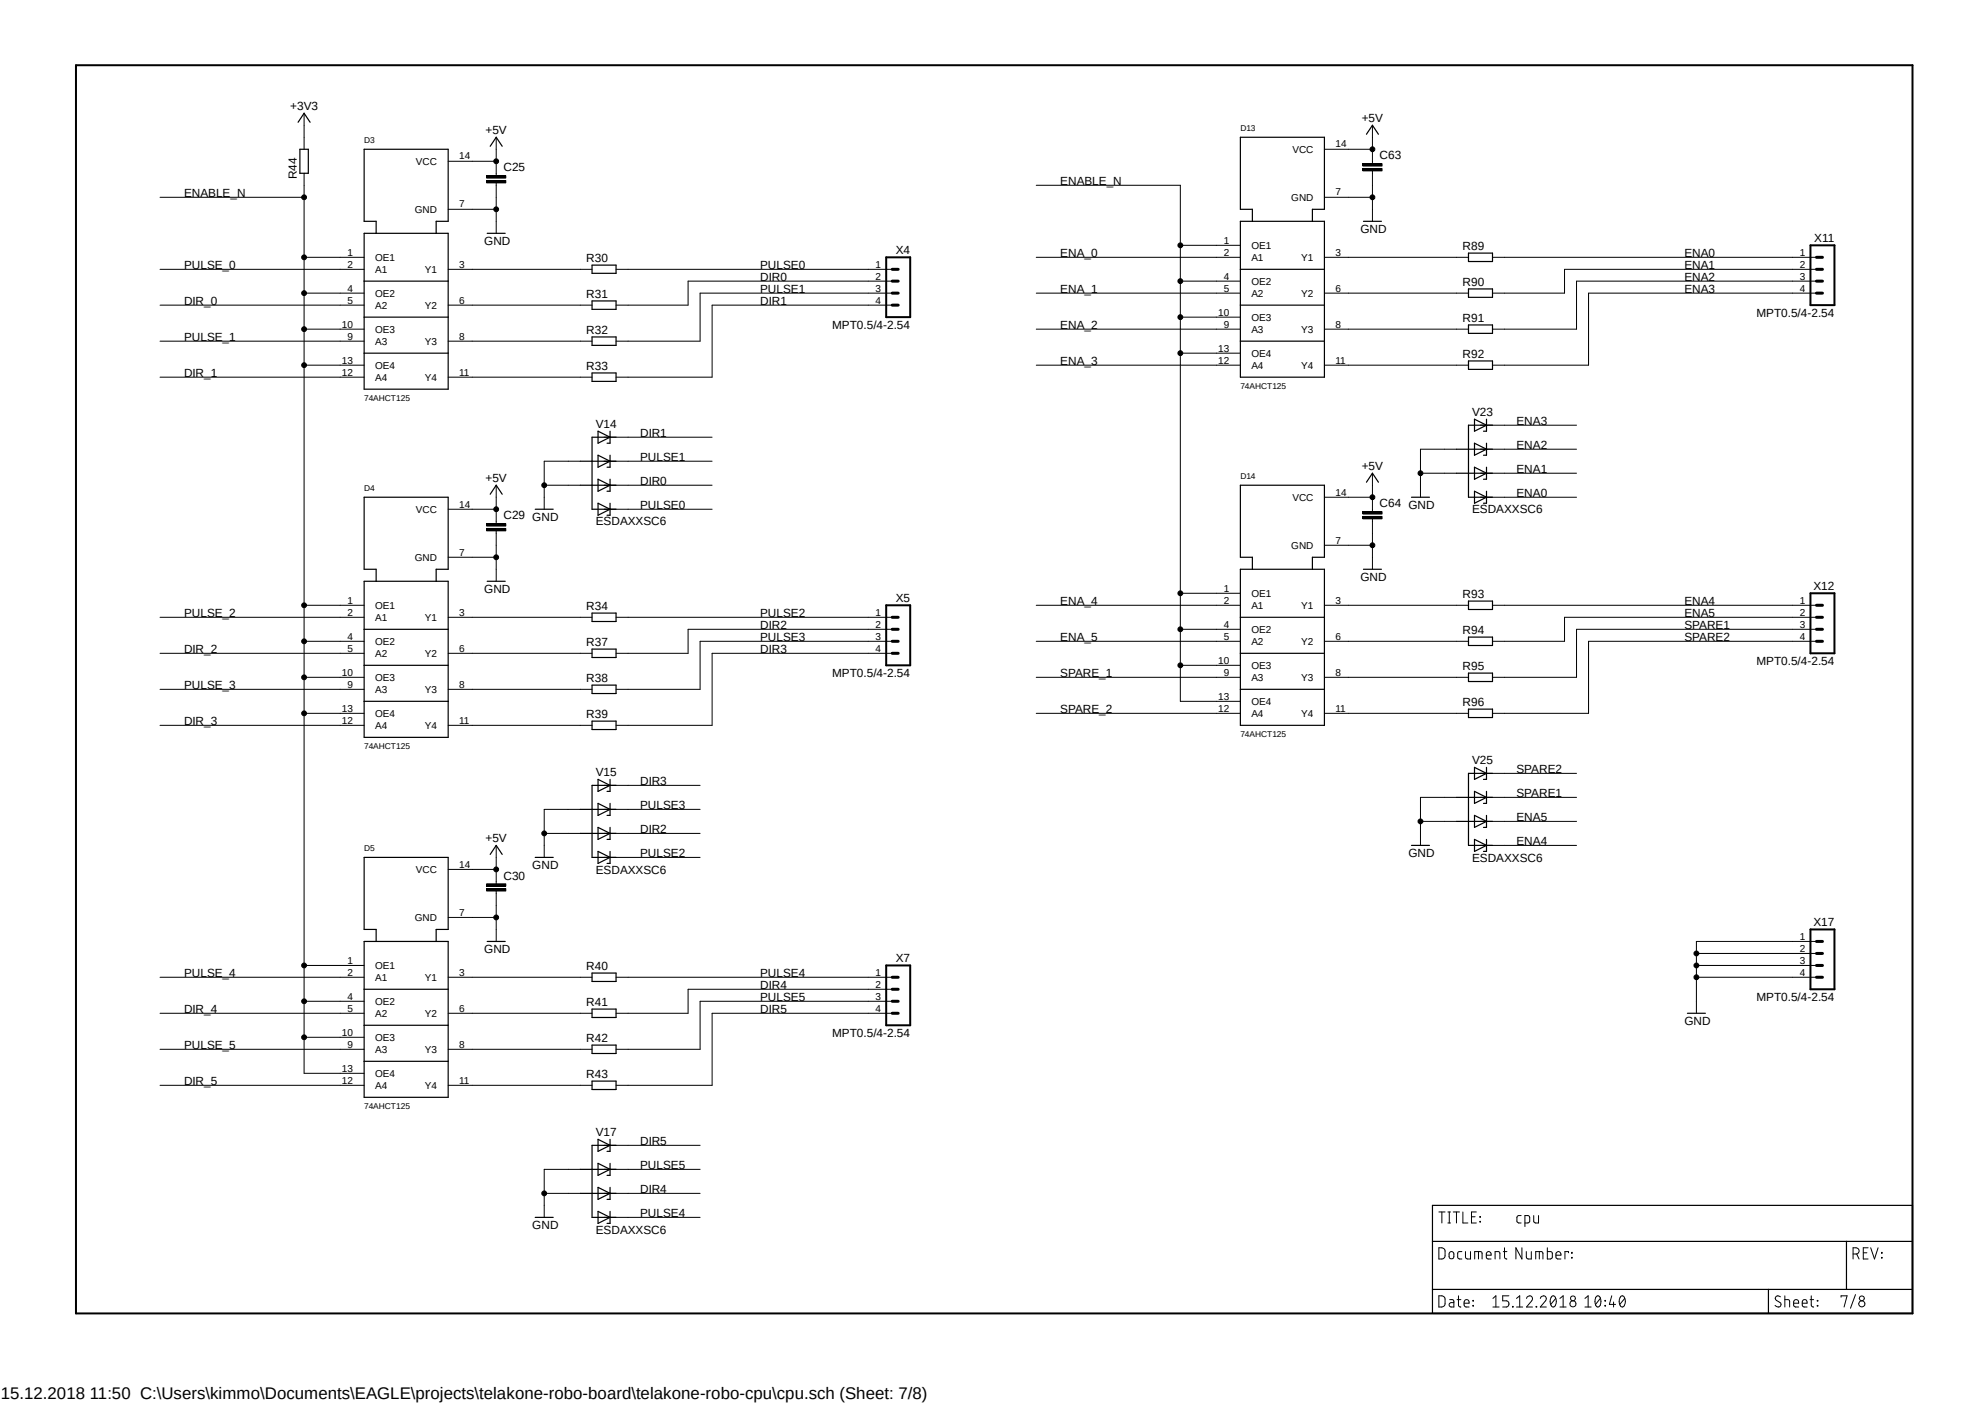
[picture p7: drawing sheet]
<svg xmlns="http://www.w3.org/2000/svg" width="420mm" height="297mm" viewBox="0 0 420 297" stroke-linecap="round" stroke-linejoin="round" font-family="sans-serif">
<path d="M15.6 13.5l389.3 264.9M404.9 13.5l-389.3 264.9" fill="none" stroke="#fff" stroke-width=".21"/>
<g fill="none" stroke="#000" stroke-width=".21">
<path d="M64.3 36.7v190.4h12.7M64.3 24v7.6M94.8 34.1h10.2M102.9 38.2h4.1v.5h-4.1zM102.9 37.2h4.1v.5h-4.1zM105 29v8.2M105 38.7v10.7M219.2 39.2h30.5v109.2h12.7M280.2 31.6h10.2M288.3 35.6h4.1v.6h-4.1zM288.3 34.6h4.1v.5h-4.1zM290.4 26.5v8.1"/>
<path d="M290.4 36.2v10.6M33.9 57h43.1M33.9 41.7h30.4M64.3 54.4h12.7M94.8 57h30.5M94.8 44.3h10.2M130.3 57h58.5M188.8 59.5h-43.2v5.1h-15.3M219.2 54.4h43.2M249.7 59.5h12.7M249.7 51.9h12.7M280.2 54.4h30.5"/>
<path d="M280.2 41.7h10.2M315.8 54.4h68.5M384.3 59.5h-50.8v10.1h-17.7M384.3 57h-53.3v5h-15.2M33.9 79.8h43.1M33.9 72.2h43.1M33.9 64.6h43.1M64.3 77.3h12.7M64.3 69.6h12.7M64.3 62h12.7M94.8 79.8h30.5M94.8 72.2h30.5"/>
<path d="M94.8 64.6h30.5M188.8 64.6h-38.1v15.2h-20.4M188.8 62h-40.7v10.2h-17.8M219.2 77.3h43.2M219.2 69.6h43.2M219.2 62h43.2M249.7 74.7h12.7M249.7 67.1h12.7M280.2 77.3h30.5M280.2 69.6h30.5M280.2 62h30.5M384.3 62h-48.2v15.3h-20.3"/>
<path d="M122.8 97.6h-7.7v10.1M127.8 97.6h22.9M127.8 92.5h22.9M308.1 95h-7.6v10.2M313.2 95h20.3M313.2 90h20.3M94.8 107.7h10.2M94.8 117.9h10.2M102.9 111.8h4.1v.5h-4.1zM102.9 110.8h4.1v.5h-4.1zM105 102.7v8.1M105 112.3v10.7"/>
<path d="M115.1 102.7h7.7M127.8 102.7h22.9M127.8 107.7h22.9M280.2 105.2h10.2M280.2 115.4h10.2M288.3 109.3h4.1v.5h-4.1zM288.3 108.2h4.1v.6h-4.1zM290.4 100.1v8.1M290.4 109.8v10.6M300.5 100.1h7.6M313.2 100.1h20.3M313.2 105.2h20.3"/>
<path d="M33.9 138.2h43.1M33.9 130.6h43.1M64.3 135.7h12.7M64.3 128.1h12.7M94.8 138.2h30.5M94.8 130.6h30.5M130.3 130.6h58.5M188.8 138.2h-38.1v15.3h-20.4M188.8 135.7h-40.7v10.1h-17.8M188.8 133.1h-43.2v5.1h-15.3M219.2 135.7h43.2M219.2 128.1h43.2"/>
<path d="M249.7 133.1h12.7M249.7 125.5h12.7M280.2 135.7h30.5M280.2 128.1h30.5M315.8 128.1h68.5M384.3 135.7h-48.2v15.2h-20.3M384.3 133.1h-50.8v10.2h-17.7M384.3 130.6h-53.3v5.1h-15.2M33.9 153.5h43.1M33.9 145.8h43.1M64.3 150.9h12.7M64.3 143.3h12.7"/>
<path d="M94.8 153.5h30.5M94.8 145.8h30.5M219.2 150.9h43.2M219.2 143.3h43.2M249.7 140.8h12.7M280.2 150.9h30.5M280.2 143.3h30.5M105 178.9v8.1M115.1 176.3h7.7M122.8 171.2h-7.7v10.2M127.8 171.2h20.3M127.8 176.3h20.3"/>
<path d="M127.8 166.2h20.3M300.5 173.8h7.6M308.1 168.7h-7.6v10.2M313.2 168.7h20.3M313.2 173.8h20.3M313.2 163.6h20.3M313.2 178.9h20.3M94.8 194.1h10.2M94.8 183.9h10.2M102.9 188h4.1v.5h-4.1zM102.9 187h4.1v.5h-4.1zM105 188.5v10.7"/>
<path d="M127.8 181.4h20.3M384.3 199.2h-25.4v15.2M33.9 214.4h43.1M33.9 206.8h43.1M64.3 219.5h12.7M64.3 211.8h12.7M64.3 204.3h12.7M94.8 214.4h30.5M94.8 206.8h30.5M130.3 206.8h58.5M188.8 214.4h-38.1v15.2h-20.4M188.8 211.8h-40.7v10.2h-17.8"/>
<path d="M188.8 209.3h-43.2v5.1h-15.3M358.9 206.8h25.4M358.9 204.3h25.4M358.9 201.7h25.4M33.9 229.6h43.1M33.9 222h43.1M94.8 229.6h30.5M94.8 222h30.5M115.1 252.5h7.7M122.8 247.4h-7.7v10.2M127.8 247.4h20.3M127.8 252.5h20.3"/>
<path d="M127.8 242.3h20.3M127.8 257.6h20.3M304.4 256.4h1.3M305 256.4v2.3M306.3 256.4h.6M306.3 258.7h.6M306.6 256.4v2.3M307.5 256.4h1.3M308.1 256.4v2.3M309.5 256.4v2.3h1M311.3 257.4h.8M312.3 256.4h-1v2.3h1"/>
<path d="M313.1 257.4l.1 .1zM313.1 258.4l.1 .1zM321.8 257.2h-.7l-.2 .4 .1 .9 .3 .2h.5M322.6 258.7h.6l.4-.2v-.9l-.2-.4h-.8v2.3M324.5 257.2v1.2l.4 .3h.6v-1.5M304.4 274.2a1.13 1.13 0 0 1 1.3 .4 1.96 1.96 0 0 1-.2 1.7l-.5 .2h-.6zM304.4 264a1.13 1.13 0 0 1 1.3 .4 1.96 1.96 0 0 1-.2 1.7l-.2 .2-.9 .1zM306.7 275h.7l.2 .3v1.2h-.6a.47 .47 0 0 1-.4-.4 .47 .47 0 0 1 .4-.5h.6M306.7 264.9a.5 .5 0 0 1 .6-.1 .5 .5 0 0 1 .3 .5v.5a.51 .51 0 0 1-.5 .5 .51 .51 0 0 1-.5-.5zM308.3 275h.8M308.6 274.2v2.1l.5 .2M309.3 264.8h-.7a1.36 1.36 0 0 0-.2 1.3l.4 .3h.5"/>
<path d="M309.7 275.7h1.1a.55 .55 0 0 0-.4-.7 .55 .55 0 0 0-.7 .5l.1 .8 .4 .2h.6M310 264.8l.1 1.3 .3 .3h.7v-1.6M311.6 275.1l.1 .2zM311.6 276.2l.1 .1zM312 266.4v-1.6h1.2l.3 .2 .1 1.4M312.8 264.8v1.6M314.4 265.6h1.1a.54 .54 0 0 0-.4-.8 .54 .54 0 0 0-.7 .5l.1 .8 .3 .3h.7M315.8 276.5h1.3M315.8 274.7l.7-.5v2.3M316.3 266.4v-1.6h.6l.4 .2v1.4M318 264.8h.8M318.3 264v2.1l.5 .3"/>
<path d="M319.2 274.2h-1.3v1h.8a.67 .67 0 0 1 .5 .7 .67 .67 0 0 1-.5 .6h-.8M320 276.4l.1 .1zM320.8 276.5h1.3M320.8 274.7l.7-.5v2.3M322 264v2.4l-1.3-2.4v2.4M322.9 264.8v1.3l.4 .3h.7v-1.6M322.9 274.7a.64 .64 0 0 1 1-.5 .64 .64 0 0 1 .2 1l-1.2 1.3h1.3M324.9 266.4v-1.6h1.1l.4 .2v1.4M325 276.4l.1 .1zM325.7 264.8v1.6M325.9 274.7a.64 .64 0 0 1 .9-.5 .64 .64 0 0 1 .2 1l-1.1 1.3h1.2M327.4 264v2.4h.6l.4-.3v-1.1l-.4-.2h-.6"/>
<path d="M328.2 274.3a.46 .46 0 0 1 .8 .2 1.42 1.42 0 0 1-.4 2 1.5 1.5 0 0 1-.4-2.2zM329.1 274.7l-1 1.3M329.2 265.6h1a.55 .55 0 0 0-.3-.8 .55 .55 0 0 0-.7 .5v.8l.4 .3h.6M330 276.5h1.3M330 274.7l.7-.5v2.3M331.8 265v-.2h-.7v1.6M332.5 266l.1 .1zM332.5 265l.1 .1zM335.3 276.5h1.3M335.3 274.7l.7-.5v2.3M337.7 274.3a.46 .46 0 0 1 .8 .2 1.51 1.51 0 0 1-.4 2 1.5 1.5 0 0 1-.4-2.2zM338.6 274.7l-1 1.3"/>
<path d="M339.5 276.2l.2 .1zM339.5 275.1l.2 .2zM341 274.2l-.5 1.8h1.3M341.4 275.5v1M342.8 274.3a.46 .46 0 0 1 .9 .2 1.46 1.46 0 0 1-.5 2 1.46 1.46 0 0 1-.4-2.2zM343.7 274.7l-1 1.3M376.7 274.4a.59 .59 0 0 0-.8-.2 .59 .59 0 0 0-.2 .8 1.79 1.79 0 0 1 1.1 1 .66 .66 0 0 1-.6 .6 .66 .66 0 0 1-.7-.4M377.6 275h.6l.4 .1v1.4M377.6 274.2v2.3M379.5 275.7h1a.55 .55 0 0 0-.4-.7 .55 .55 0 0 0-.6 .5v.8l.3 .2h.7M381.3 275.7h1a.54 .54 0 0 0-.3-.7 .54 .54 0 0 0-.7 .5v.8l.4 .2h.6M382.9 275h.8"/>
<path d="M383.2 274.2v2.1l.5 .2M384.5 276.2l.1 .1zM384.5 275.1l.1 .2zM389.5 274.4v-.2h1.3l-.7 2.3M392 265.3h.7a.66 .66 0 0 0 .6-.7 .66 .66 0 0 0-.6-.6h-.7v2.4M392.5 273.9l-1 2.9M392.8 265.3l.5 1.1M394.2 265h.8M395.2 264h-1v2.4h1M395.8 264l.8 2.4 .7-2.4M398 265l.2 .1zM398 266l.2 .1z"/>
<circle cx="105" cy="34.1" r=".51"/>
<circle cx="290.3" cy="31.6" r=".51"/>
<circle cx="64.3" cy="54.4" r=".51"/>
<circle cx="64.3" cy="41.7" r=".51"/>
<circle cx="105" cy="44.3" r=".51"/>
<circle cx="249.7" cy="59.5" r=".51"/>
<circle cx="249.7" cy="51.9" r=".51"/>
<circle cx="290.3" cy="41.7" r=".51"/>
<circle cx="64.3" cy="69.6" r=".51"/>
<circle cx="64.3" cy="62" r=".51"/>
<circle cx="64.3" cy="77.3" r=".51"/>
<circle cx="249.7" cy="74.7" r=".51"/>
<circle cx="249.7" cy="67.1" r=".51"/>
<circle cx="105" cy="107.7" r=".51"/>
<circle cx="105" cy="117.9" r=".51"/>
<circle cx="115.1" cy="102.7" r=".51"/>
<circle cx="290.3" cy="105.2" r=".51"/>
<circle cx="290.3" cy="115.4" r=".51"/>
<circle cx="300.5" cy="100.1" r=".51"/>
<circle cx="64.3" cy="128.1" r=".51"/>
<circle cx="64.3" cy="135.7" r=".51"/>
<circle cx="249.7" cy="133.1" r=".51"/>
<circle cx="249.7" cy="125.5" r=".51"/>
<circle cx="64.3" cy="143.3" r=".51"/>
<circle cx="64.3" cy="150.9" r=".51"/>
<circle cx="249.7" cy="140.8" r=".51"/>
<circle cx="115.1" cy="176.3" r=".51"/>
<circle cx="300.5" cy="173.8" r=".51"/>
<circle cx="105" cy="183.9" r=".51"/>
<circle cx="105" cy="194.1" r=".51"/>
<circle cx="64.3" cy="211.8" r=".51"/>
<circle cx="64.3" cy="204.3" r=".51"/>
<circle cx="64.3" cy="219.5" r=".51"/>
<circle cx="358.9" cy="201.7" r=".51"/>
<circle cx="358.9" cy="206.8" r=".51"/>
<circle cx="358.9" cy="204.3" r=".51"/>
<circle cx="115.1" cy="252.5" r=".51"/>
<circle cx="332.8" cy="275.8" r=".65"/>
<circle cx="332.8" cy="274.7" r=".51"/>
<circle cx="393.9" cy="275.8" r=".65"/>
<circle cx="393.9" cy="274.7" r=".51"/>
</g>
<g fill="none" stroke="#000" stroke-width=".25">
<path d="M63.1 25.9l1.2-1.9 1.3 1.9M63.4 31.6h1.8v5.1h-1.8zM103.7 30.9l1.3-1.9 1.2 1.9M289.1 28.4l1.3-1.9 1.2 1.9M77 49.4h17.8v32.9h-17.8zM77 59.5h17.8M79.6 49.4v-2.6h-2.6v-15.2h17.8v15.2h-2.5v2.6M103.1 49.4h3.8M125.3 56.1h5v1.7h-5zM262.4 46.8h17.8v33h-17.8zM262.4 57h17.8M265 46.8v-2.5h-2.6v-15.3h17.8v15.3h-2.5v2.5"/>
<path d="M288.4 46.8h3.9M310.7 53.6h5.1v1.7h-5.1zM77 67.1h17.8M77 74.7h17.8M125.3 63.7h5v1.7h-5zM125.3 71.3h5v1.8h-5zM125.3 78.9h5v1.8h-5zM262.4 64.6h17.8M262.4 72.2h17.8M310.7 61.1h5.1v1.8h-5.1zM310.7 68.7h5.1v1.8h-5.1zM310.7 76.4h5.1v1.7h-5.1z"/>
<path d="M122.8 97.6h7.5M126.5 91.2l2.6 1.3-2.6 1.3zM126.5 96.3l2.6 1.3-2.6 1.2zM129.1 91.2v2.6h-.7M129.1 96.3v2.5h-.7M130.3 92.5h-5v15.2h5M308.1 95h7.7M311.9 88.7l2.6 1.3-2.6 1.2zM311.9 93.8l2.6 1.2-2.6 1.3zM311.9 98.8l2.6 1.3-2.6 1.3zM314.5 88.7v2.5h-.7M314.5 93.8v2.5h-.7"/>
<path d="M314.5 98.8v2.6h-.7M315.8 90h-5.1v15.2h5.1M103.7 104.6l1.3-1.9 1.2 1.9M113.2 107.7h3.8M122.8 102.7h7.5M126.5 101.4l2.6 1.3-2.6 1.2zM126.5 106.5l2.6 1.2-2.6 1.3zM129.1 101.4v2.5h-.7M129.1 106.5v2.5h-.7M289.1 102l1.3-1.9 1.2 1.9M298.6 105.2h3.8M308.1 100.1h7.7"/>
<path d="M311.9 103.9l2.6 1.3-2.6 1.3zM314.5 103.9v2.6h-.7M77 123h17.8v33h-17.8zM77 133.1h17.8M79.6 123v-2.6h-2.6v-15.2h17.8v15.2h-2.5v2.6M103.1 123h3.8M125.3 129.7h5v1.8h-5zM125.3 137.3h5v1.8h-5zM262.4 120.4h17.8v33.1h-17.8zM262.4 130.6h17.8M262.4 138.2h17.8M265 120.4v-2.5h-2.6v-15.2h17.8v15.2h-2.5v2.5"/>
<path d="M288.4 120.4h3.9M310.7 127.2h5.1v1.7h-5.1zM310.7 134.8h5.1v1.8h-5.1zM77 140.8h17.8M77 148.4h17.8M125.3 144.9h5v1.8h-5zM125.3 152.6h5v1.7h-5zM262.4 145.8h17.8M310.7 142.4h5.1v1.8h-5.1zM310.7 150h5.1v1.8h-5.1zM122.8 171.2h7.5M122.8 176.3h7.5"/>
<path d="M126.5 164.9l2.6 1.3-2.6 1.2zM126.5 170l2.6 1.2-2.6 1.3zM126.5 175l2.6 1.3-2.6 1.3zM129.1 164.9v2.5h-.7M129.1 170v2.5h-.7M129.1 175v2.6h-.7M130.3 166.2h-5v15.2h5M298.6 178.9h3.8M308.1 168.7h7.7M308.1 173.8h7.7M311.9 162.3l2.6 1.3-2.6 1.3zM311.9 167.4l2.6 1.3-2.6 1.3z"/>
<path d="M311.9 172.5l2.6 1.3-2.6 1.2zM311.9 177.6l2.6 1.3-2.6 1.2zM314.5 162.3v2.6h-.7M314.5 167.4v2.6h-.7M314.5 172.5v2.5h-.7M314.5 177.6v2.5h-.7M315.8 163.6h-5.1v15.3h5.1M77 199.2h17.8v33h-17.8zM79.6 199.2v-2.6h-2.6v-15.2h17.8v15.2h-2.5v2.6M103.1 199.2h3.8M103.7 180.8l1.3-1.9 1.2 1.9M113.2 181.4h3.8"/>
<path d="M126.5 180.1l2.6 1.3-2.6 1.3zM129.1 180.1v2.6h-.7M77 209.3h17.8M77 216.9h17.8M125.3 205.9h5v1.7h-5zM125.3 213.5h5v1.8h-5zM357 214.4h3.8M77 224.5h17.8M125.3 221.1h5v1.8h-5zM125.3 228.7h5v1.8h-5zM113.2 257.6h3.8M122.8 247.4h7.5"/>
<path d="M122.8 252.5h7.5M126.5 241l2.6 1.3-2.6 1.3zM126.5 246.1l2.6 1.3-2.6 1.3zM126.5 251.2l2.6 1.3-2.6 1.2zM126.5 256.3l2.6 1.3-2.6 1.2zM129.1 241v2.6h-.7M129.1 246.1v2.6h-.7M129.1 251.2v2.5h-.7M129.1 256.3v2.5h-.7M130.3 242.3h-5v15.3h5M303.1 255h101.5v22.9h-101.5zM303.1 262.6h101.5"/>
<path d="M303.1 272.8h101.5M374.1 272.8v5.1M390.6 262.6v10.2"/>
</g>
<g fill="#000">
<path d="M102.9 38.2h4.1v.5h-4.1z" fill-rule="evenodd"/>
<path d="M102.9 37.2h4.1v.5h-4.1z" fill-rule="evenodd"/>
<path d="M288.3 35.6h4.1v.6h-4.1z" fill-rule="evenodd"/>
<path d="M288.3 34.6h4.1v.5h-4.1z" fill-rule="evenodd"/>
<path d="M102.9 111.8h4.1v.5h-4.1z" fill-rule="evenodd"/>
<path d="M102.9 110.8h4.1v.5h-4.1z" fill-rule="evenodd"/>
<path d="M288.3 109.3h4.1v.5h-4.1z" fill-rule="evenodd"/>
<path d="M288.3 108.2h4.1v.6h-4.1z" fill-rule="evenodd"/>
<path d="M102.9 188h4.1v.5h-4.1z" fill-rule="evenodd"/>
<path d="M102.9 187h4.1v.5h-4.1z" fill-rule="evenodd"/>
<circle cx="105" cy="34.1" r=".51"/>
<circle cx="290.3" cy="31.6" r=".51"/>
<circle cx="64.3" cy="54.4" r=".51"/>
<circle cx="64.3" cy="41.7" r=".51"/>
<circle cx="105" cy="44.3" r=".51"/>
<circle cx="249.7" cy="59.5" r=".51"/>
<circle cx="249.7" cy="51.9" r=".51"/>
<circle cx="290.3" cy="41.7" r=".51"/>
<circle cx="64.3" cy="69.6" r=".51"/>
<circle cx="64.3" cy="62" r=".51"/>
<circle cx="64.3" cy="77.3" r=".51"/>
<circle cx="249.7" cy="74.7" r=".51"/>
<circle cx="249.7" cy="67.1" r=".51"/>
<circle cx="105" cy="107.7" r=".51"/>
<circle cx="105" cy="117.9" r=".51"/>
<circle cx="115.1" cy="102.7" r=".51"/>
<circle cx="290.3" cy="105.2" r=".51"/>
<circle cx="290.3" cy="115.4" r=".51"/>
<circle cx="300.5" cy="100.1" r=".51"/>
<circle cx="64.3" cy="128.1" r=".51"/>
<circle cx="64.3" cy="135.7" r=".51"/>
<circle cx="249.7" cy="133.1" r=".51"/>
<circle cx="249.7" cy="125.5" r=".51"/>
<circle cx="64.3" cy="143.3" r=".51"/>
<circle cx="64.3" cy="150.9" r=".51"/>
<circle cx="249.7" cy="140.8" r=".51"/>
<circle cx="115.1" cy="176.3" r=".51"/>
<circle cx="300.5" cy="173.8" r=".51"/>
<circle cx="105" cy="183.9" r=".51"/>
<circle cx="105" cy="194.1" r=".51"/>
<circle cx="64.3" cy="211.8" r=".51"/>
<circle cx="64.3" cy="204.3" r=".51"/>
<circle cx="64.3" cy="219.5" r=".51"/>
<circle cx="358.9" cy="201.7" r=".51"/>
<circle cx="358.9" cy="206.8" r=".51"/>
<circle cx="358.9" cy="204.3" r=".51"/>
<circle cx="115.1" cy="252.5" r=".51"/>
</g>
<path d="M16.1 13.8h388.5v264.1h-388.5zM187.5 54.4h5.1v12.7h-5.1zM383 51.9h5.1v12.7h-5.1zM187.5 128.1h5.1v12.7h-5.1zM383 125.5h5.1v12.7h-5.1zM383 196.6h5.1v12.7h-5.1zM187.5 204.3h5.1v12.6h-5.1z" fill="none" stroke="#000" stroke-width=".42"/>
<g fill="none" stroke="#000" stroke-width=".63">
<path d="M188.8 57h1.2M188.8 59.5h1.2M384.3 57h1.3M384.3 59.5h1.3M384.3 54.4h1.3M188.8 62h1.2M188.8 64.6h1.2M384.3 62h1.3M188.8 135.7h1.2M188.8 138.2h1.2M188.8 130.6h1.2M188.8 133.1h1.2"/>
<path d="M384.3 135.7h1.3M384.3 130.6h1.3M384.3 133.1h1.3M384.3 128.1h1.3M384.3 199.2h1.3M188.8 211.8h1.2M188.8 214.4h1.2M188.8 206.8h1.2M188.8 209.3h1.2M384.3 206.8h1.3M384.3 204.3h1.3M384.3 201.7h1.3"/>
</g>
<text font-size="3.6" x=".2" y="296">15.12.2018 11:50 C:\Users\kimmo\Documents\EAGLE\projects\telakone-robo-board\telakone-robo-cpu\cpu.sch (Sheet: 7/8)</text>
<g font-size="2.5">
<text x="61.4" y="23.2">+3V3</text>
<text x="102.7" y="28.3">+5V</text>
<text x="288.1" y="25.7">+5V</text>
<text x="291.9" y="33.7">C63</text>
<text x="38.9" y="41.7">ENABLE_N</text>
<text x="62.8" y="37.9" transform="rotate(-90 62.8 37.9)">R44</text>
<text x="106.5" y="36.3">C25</text>
<text x="224.3" y="39.2">ENABLE_N</text>
<text x="102.4" y="51.9">GND</text>
<text x="189.5" y="53.7">X4</text>
<text x="287.8" y="49.4">GND</text>
<text x="309.4" y="52.9">R89</text>
<text x="383.8" y="51.1">X11</text>
<text x="38.9" y="57">PULSE_0</text>
<text x="124" y="55.5">R30</text>
<text x="160.8" y="57">PULSE0</text>
<text x="160.8" y="59.5">DIR0</text>
<text x="224.3" y="54.4">ENA_0</text>
<text x="356.4" y="54.4">ENA0</text>
<text x="356.4" y="57">ENA1</text>
<text x="356.4" y="59.5">ENA2</text>
<text x="38.9" y="64.6">DIR_0</text>
<text x="124" y="63.1">R31</text>
<text x="160.8" y="62">PULSE1</text>
<text x="160.8" y="64.6">DIR1</text>
<text x="224.3" y="62">ENA_1</text>
<text x="309.4" y="60.5">R90</text>
<text x="356.4" y="62">ENA3</text>
<text x="124" y="70.7">R32</text>
<text x="176.1" y="69.6">MPT0.5/4-2.54</text>
<text x="224.3" y="69.6">ENA_2</text>
<text x="309.4" y="68.2">R91</text>
<text x="371.6" y="67.1">MPT0.5/4-2.54</text>
<text x="38.9" y="72.2">PULSE_1</text>
<text x="224.3" y="77.3">ENA_3</text>
<text x="309.4" y="75.8">R92</text>
<text x="38.9" y="79.8">DIR_1</text>
<text x="124" y="78.3">R33</text>
<text x="311.4" y="88.1">V23</text>
<text x="320.8" y="90">ENA3</text>
<text x="126.1" y="90.6">V14</text>
<text x="135.4" y="92.5">DIR1</text>
<text x="320.8" y="95">ENA2</text>
<text x="102.7" y="101.9">+5V</text>
<text x="135.4" y="97.6">PULSE1</text>
<text x="288.1" y="99.4">+5V</text>
<text x="320.8" y="100.1">ENA1</text>
<text x="135.4" y="107.7">PULSE0</text>
<text x="135.4" y="102.7">DIR0</text>
<text x="291.9" y="107.4">C64 GND</text>
<text x="320.8" y="105.2">ENA0</text>
<text x="106.5" y="109.9">C29 GND</text>
<text x="126.1" y="111.2">ESDAXXSC6</text>
<text x="311.4" y="108.6">ESDAXXSC6</text>
<text x="102.4" y="125.5">GND</text>
<text x="287.8" y="123">GND</text>
<text x="383.7" y="124.8">X12</text>
<text x="38.9" y="130.6">PULSE_2</text>
<text x="124" y="129.1">R34</text>
<text x="160.8" y="130.6">PULSE2</text>
<text x="189.5" y="127.3">X5</text>
<text x="224.3" y="128.1">ENA_4</text>
<text x="309.4" y="126.6">R93</text>
<text x="356.4" y="128.1">ENA4</text>
<text x="356.4" y="130.6">ENA5</text>
<text x="124" y="136.7">R37</text>
<text x="160.8" y="133.1">DIR2</text>
<text x="160.8" y="135.7">PULSE3</text>
<text x="224.3" y="135.7">ENA_5</text>
<text x="309.4" y="134.2">R94</text>
<text x="356.4" y="133.1">SPARE1</text>
<text x="356.4" y="135.7">SPARE2</text>
<text x="38.9" y="138.2">DIR_2</text>
<text x="160.8" y="138.2">DIR3</text>
<text x="176.1" y="143.3">MPT0.5/4-2.54</text>
<text x="224.3" y="143.3">SPARE_1</text>
<text x="309.4" y="141.8">R95</text>
<text x="371.6" y="140.8">MPT0.5/4-2.54</text>
<text x="38.9" y="145.8">PULSE_3</text>
<text x="124" y="144.4">R38</text>
<text x="309.4" y="149.4">R96</text>
<text x="38.9" y="153.5">DIR_3</text>
<text x="124" y="151.9">R39</text>
<text x="224.3" y="150.9">SPARE_2</text>
<text x="311.4" y="161.7">V25</text>
<text x="126.1" y="164.3">V15</text>
<text x="135.4" y="166.2">DIR3</text>
<text x="320.8" y="163.6">SPARE2</text>
<text x="135.4" y="171.2">PULSE3</text>
<text x="320.8" y="173.8">ENA5</text>
<text x="320.8" y="168.7">SPARE1</text>
<text x="102.7" y="178.1">+5V</text>
<text x="135.4" y="176.3">DIR2</text>
<text x="320.8" y="178.9">ENA4</text>
<text x="112.6" y="183.9">GND</text>
<text x="126.1" y="184.8">ESDAXXSC6</text>
<text x="135.4" y="181.4">PULSE2</text>
<text x="298" y="181.4">GND</text>
<text x="311.4" y="182.3">ESDAXXSC6</text>
<text x="106.5" y="186.1">C30</text>
<text x="383.7" y="195.9">X17</text>
<text x="102.4" y="201.7">GND</text>
<text x="189.5" y="203.5">X7</text>
<text x="38.9" y="206.8">PULSE_4</text>
<text x="124" y="205.3">R40</text>
<text x="160.8" y="206.8">PULSE4</text>
<text x="160.8" y="209.3">DIR4</text>
<text x="38.9" y="214.4">DIR_4</text>
<text x="124" y="212.9">R41</text>
<text x="160.8" y="211.8">PULSE5</text>
<text x="160.8" y="214.4">DIR5</text>
<text x="371.6" y="211.8">MPT0.5/4-2.54</text>
<text x="38.9" y="222">PULSE_5</text>
<text x="124" y="220.5">R42</text>
<text x="176.1" y="219.5">MPT0.5/4-2.54</text>
<text x="356.4" y="216.9">GND</text>
<text x="38.9" y="229.6">DIR_5</text>
<text x="124" y="228.1">R43</text>
<text x="126.1" y="240.4">V17</text>
<text x="135.4" y="242.3">DIR5</text>
<text x="135.4" y="247.4">PULSE5</text>
<text x="135.4" y="257.6">PULSE4</text>
<text x="135.4" y="252.5">DIR4</text>
<text x="112.6" y="260.1">GND</text>
<text x="126.1" y="261">ESDAXXSC6</text>
</g>
<g font-size="2.1">
<text x="88" y="34.9">VCC</text>
<text x="97.1" y="33.7">14</text>
<text x="273.4" y="32.3">VCC</text>
<text x="282.5" y="31.2">14</text>
<text x="282.5" y="41.4">7</text>
<text x="87.7" y="45">GND</text>
<text x="97.1" y="43.9">7</text>
<text x="273.2" y="42.5">GND</text>
<text x="258.9" y="51.5">1</text>
<text x="264.7" y="52.7">OE1</text>
<text x="73.5" y="56.6">2</text>
<text x="73.5" y="54.1">1</text>
<text x="79.4" y="57.7">A1</text>
<text x="79.4" y="55.2">OE1</text>
<text x="89.9" y="57.7">Y1</text>
<text x="97.1" y="56.6">3</text>
<text x="185.2" y="56.6">1</text>
<text x="185.2" y="59.1">2</text>
<text x="258.9" y="59.1">4</text>
<text x="258.9" y="54.1">2</text>
<text x="264.7" y="55.2">A1</text>
<text x="275.3" y="55.2">Y1</text>
<text x="282.5" y="54.1">3</text>
<text x="380.8" y="54.1">1</text>
<text x="380.8" y="56.6">2</text>
<text x="380.8" y="59.1">3</text>
<text x="73.5" y="64.2">5</text>
<text x="73.5" y="61.7">4</text>
<text x="79.4" y="65.3">A2</text>
<text x="79.4" y="62.8">OE2</text>
<text x="89.9" y="65.3">Y2</text>
<text x="97.1" y="64.2">6</text>
<text x="185.2" y="61.7">3</text>
<text x="185.2" y="64.2">4</text>
<text x="258.9" y="61.7">5</text>
<text x="264.7" y="62.8">A2</text>
<text x="264.7" y="60.3">OE2</text>
<text x="275.3" y="62.8">Y2</text>
<text x="282.5" y="61.7">6</text>
<text x="380.8" y="61.7">4</text>
<text x="72.3" y="69.3">10</text>
<text x="73.5" y="71.8">9</text>
<text x="79.4" y="70.4">OE3</text>
<text x="97.1" y="71.8">8</text>
<text x="257.7" y="66.8">10</text>
<text x="258.9" y="69.3">9</text>
<text x="264.7" y="70.4">A3</text>
<text x="264.7" y="67.9">OE3</text>
<text x="275.3" y="70.4">Y3</text>
<text x="282.5" y="69.3">8</text>
<text x="72.3" y="76.9">13</text>
<text x="79.4" y="72.9">A3</text>
<text x="89.9" y="72.9">Y3</text>
<text x="257.7" y="76.9">12</text>
<text x="257.7" y="74.4">13</text>
<text x="264.7" y="75.5">OE4</text>
<text x="282.5" y="76.9">11</text>
<text x="72.3" y="79.5">12</text>
<text x="79.4" y="80.6">A4</text>
<text x="79.4" y="78">OE4</text>
<text x="89.9" y="80.6">Y4</text>
<text x="97.1" y="79.5">11</text>
<text x="264.7" y="78">A4</text>
<text x="275.3" y="78">Y4</text>
<text x="97.1" y="107.4">14</text>
<text x="273.4" y="106">VCC</text>
<text x="282.5" y="104.9">14</text>
<text x="88" y="108.5">VCC</text>
<text x="87.7" y="118.7">GND</text>
<text x="97.1" y="117.6">7</text>
<text x="273.2" y="116.1">GND</text>
<text x="282.5" y="115">7</text>
<text x="258.9" y="125.2">1</text>
<text x="73.5" y="130.3">2</text>
<text x="73.5" y="127.7">1</text>
<text x="79.4" y="131.4">A1</text>
<text x="79.4" y="128.8">OE1</text>
<text x="89.9" y="131.4">Y1</text>
<text x="97.1" y="130.3">3</text>
<text x="185.2" y="130.3">1</text>
<text x="258.9" y="127.7">2</text>
<text x="264.7" y="128.8">A1</text>
<text x="264.7" y="126.3">OE1</text>
<text x="275.3" y="128.8">Y1</text>
<text x="282.5" y="127.7">3</text>
<text x="380.8" y="127.7">1</text>
<text x="380.8" y="130.3">2</text>
<text x="73.5" y="137.9">5</text>
<text x="73.5" y="135.3">4</text>
<text x="79.4" y="136.4">OE2</text>
<text x="97.1" y="137.9">6</text>
<text x="185.2" y="132.8">2</text>
<text x="185.2" y="135.3">3</text>
<text x="185.2" y="137.9">4</text>
<text x="258.9" y="135.3">5</text>
<text x="258.9" y="132.8">4</text>
<text x="264.7" y="136.4">A2</text>
<text x="264.7" y="133.9">OE2</text>
<text x="275.3" y="136.4">Y2</text>
<text x="282.5" y="135.3">6</text>
<text x="380.8" y="132.8">3</text>
<text x="380.8" y="135.3">4</text>
<text x="72.3" y="143">10</text>
<text x="79.4" y="139">A2</text>
<text x="89.9" y="139">Y2</text>
<text x="257.7" y="140.4">10</text>
<text x="258.9" y="143">9</text>
<text x="264.7" y="141.5">OE3</text>
<text x="282.5" y="143">8</text>
<text x="73.5" y="145.5">9</text>
<text x="79.4" y="146.6">A3</text>
<text x="79.4" y="144.1">OE3</text>
<text x="89.9" y="146.6">Y3</text>
<text x="97.1" y="145.5">8</text>
<text x="257.7" y="148">13</text>
<text x="264.7" y="149.1">OE4</text>
<text x="264.7" y="144.1">A3</text>
<text x="275.3" y="144.1">Y3</text>
<text x="72.3" y="153.1">12</text>
<text x="72.3" y="150.5">13</text>
<text x="79.4" y="154.2">A4</text>
<text x="79.4" y="151.7">OE4</text>
<text x="89.9" y="154.2">Y4</text>
<text x="97.1" y="153.1">11</text>
<text x="257.7" y="150.5">12</text>
<text x="264.7" y="151.7">A4</text>
<text x="275.3" y="151.7">Y4</text>
<text x="282.5" y="150.5">11</text>
<text x="88" y="184.7">VCC</text>
<text x="97.1" y="183.6">14</text>
<text x="87.7" y="194.9">GND</text>
<text x="97.1" y="193.7">7</text>
<text x="73.5" y="203.9">1</text>
<text x="380.8" y="198.8">1</text>
<text x="380.8" y="201.3">2</text>
<text x="380.8" y="203.9">3</text>
<text x="73.5" y="206.4">2</text>
<text x="79.4" y="207.6">A1</text>
<text x="79.4" y="205">OE1</text>
<text x="89.9" y="207.6">Y1</text>
<text x="97.1" y="206.4">3</text>
<text x="185.2" y="206.4">1</text>
<text x="185.2" y="209">2</text>
<text x="380.8" y="206.4">4</text>
<text x="73.5" y="214">5</text>
<text x="73.5" y="211.5">4</text>
<text x="79.4" y="215.1">A2</text>
<text x="79.4" y="212.6">OE2</text>
<text x="89.9" y="215.1">Y2</text>
<text x="97.1" y="214">6</text>
<text x="185.2" y="211.5">3</text>
<text x="185.2" y="214">4</text>
<text x="72.3" y="219.1">10</text>
<text x="73.5" y="221.7">9</text>
<text x="79.4" y="220.2">OE3</text>
<text x="97.1" y="221.7">8</text>
<text x="72.3" y="226.7">13</text>
<text x="79.4" y="227.8">OE4</text>
<text x="79.4" y="222.8">A3</text>
<text x="89.9" y="222.8">Y3</text>
<text x="72.3" y="229.3">12</text>
<text x="79.4" y="230.4">A4</text>
<text x="89.9" y="230.4">Y4</text>
<text x="97.1" y="229.3">11</text>
</g>
<g font-size="1.8">
<text x="262.4" y="27.8">D13</text>
<text x="77" y="30.3">D3</text>
<text x="262.4" y="82.3">74AHCT125</text>
<text x="77" y="84.9">74AHCT125</text>
<text x="262.4" y="101.4">D14</text>
<text x="77" y="103.9">D4</text>
<text x="262.4" y="156">74AHCT125</text>
<text x="77" y="158.5">74AHCT125</text>
<text x="77" y="180.1">D5</text>
<text x="77" y="234.7">74AHCT125</text>
</g>
</svg>
